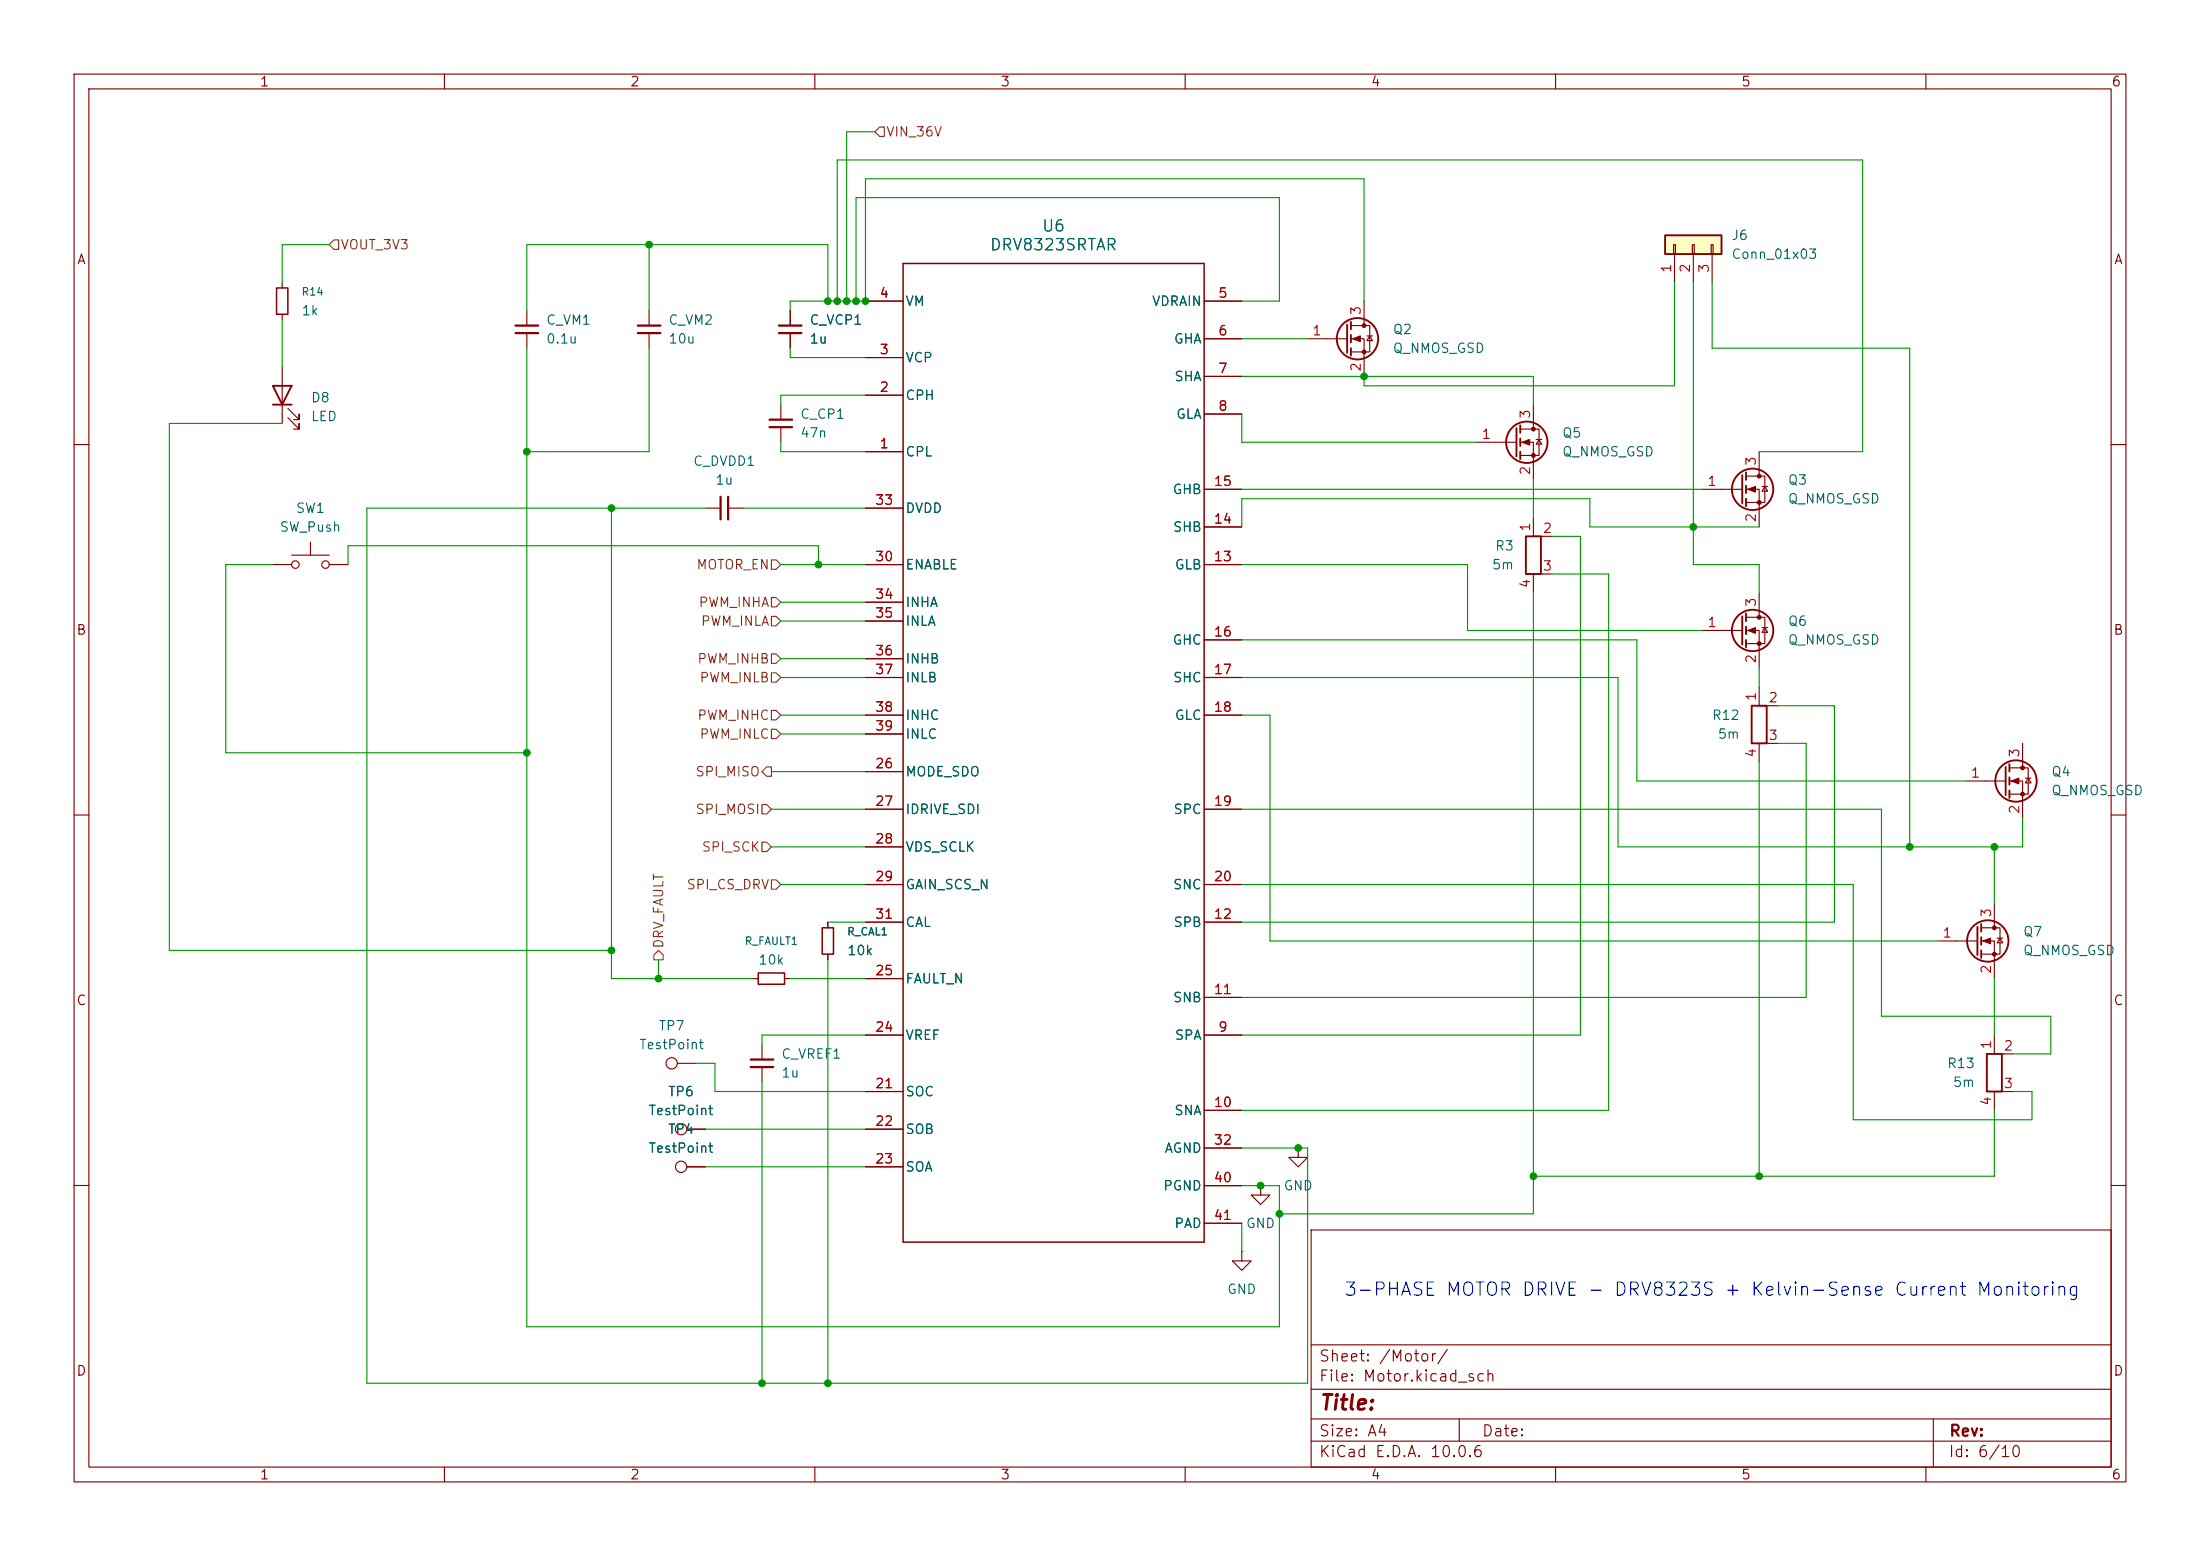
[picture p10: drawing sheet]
<svg xmlns="http://www.w3.org/2000/svg" width="297mm" height="210mm" viewBox="0 0 297 210" stroke-linecap="round" stroke-linejoin="round" font-family="sans-serif">
<g fill="none" stroke="#840000" stroke-width=".15">
<path d="M10 10h277v190h-277zM12 12h273v186h-273zM60 10v2M110 10v2M160 10v2M210 10v2M260 10v2M87.6 41.9v2M87.6 45v2M105.4 54.6v2M105.4 57.7v2M116.8 53.3h5.1"/>
<path d="M116.8 48.3h5.1M116.8 40.6h5.1M162.6 40.6h5M162.6 45.7h5M162.6 50.8h5M162.6 55.9h5M10 60h2M116.8 61h5.1M116.8 76.2h5.1M116.8 68.6h5.1M162.6 76.2h5M162.6 71.1h5"/>
<path d="M162.6 66h5M285 60h2M116.8 91.4h5.1M116.8 96.5h5.1M116.8 81.3h5.1M116.8 83.8h5.1M116.8 88.9h5.1M116.8 99.1h5.1M162.6 86.4h5M162.6 91.4h5M162.6 96.5h5M229.9 85.1h5.3"/>
<path d="M235.7 83.3h2.6v3.6h-2.6M235.7 85.1h1.8v5.1M237.5 80v3.3M237.9 84.7h.7M238.3 84.7l.3 .6h-.7zM10 110h2M116.8 109.2h5.1M116.8 119.4h5.1M116.8 104.1h5.1M116.8 114.3h5.1M162.6 109.2h5M162.6 119.4h5"/>
<path d="M285 110h2M101.6 132.1h.8M105.9 132.1h.8M111.8 124.5v.7M111.8 128.8v.7M116.8 139.7h5.1M116.8 124.5h5.1M116.8 132.1h5.1M162.6 139.7h5M162.6 134.6h5M162.6 124.5h5M116.8 147.3h5.1"/>
<path d="M116.8 152.4h5.1M116.8 157.5h5.1M162.6 149.9h5M162.6 154.9h5M10 160h2M162.6 160h5M162.6 165.1h5M170.2 160v1.3h1.2l-1.2 1.3-1.3-1.3h1.3M170.2 160h.1M177 166h108v32h-108zM285 160h2M60 198v2"/>
<path d="M110 198v2M160 198v2M177 194.5h108M177 191.5h108M177 187.5h108M177 181.5h108M197 191.5v3M210 198v2M260 198v2M261 191.5v6.5"/>
</g>
<path d="M121.9 35.6h40.7v132h-40.7zM102.4 131.3h3.5v1.5h-3.5zM111 125.2h1.5v3.6h-1.5z" fill="none" stroke="#840000" stroke-width=".2"/>
<g fill="none" stroke="#840000" stroke-width=".25">
<path d="M235.2 83.2v3.8M235.7 82.8v1M235.7 84.6v1M235.7 86.4v1"/>
<circle cx="236.6" cy="85.1" r="2.79"/>
</g>
<g fill="#840000" stroke="#840000" stroke-width=".15">
<path d="M236 85.1l1-.4v.8z"/>
<circle cx="237.5" cy="83.3" r=".25"/>
<circle cx="237.5" cy="86.9" r=".25"/>
</g>
<path d="M86.1 43.9h3.1M86.1 45h3.1M103.9 56.6h3M103.9 57.7h3" fill="none" stroke="#840000" stroke-width=".3"/>
<path d="M224.8 31.8h7.6v2.5h-7.6z" fill="#ffffc2"/>
<g fill="none" stroke="#840000" stroke-width=".25">
<path d="M224.8 31.8h7.6v2.5h-7.6zM36.8 52.1h2.6l-1.3 2.5zM36.8 54.6h2.6M181.9 43.8v3.8M182.4 43.4v1.1M182.4 45.2v1M182.4 47v1M204.7 57.8v3.8M205.2 57.4v1M205.2 59.2v1M205.2 61v1M206 72.4h2v5.1h-2z"/>
<path d="M235.2 64.1v3.8M235.7 63.8v1M235.7 65.5v1M235.7 67.3v1M236.5 95.3h2v5h-2zM270.8 103.5v3.8M271.3 103.1v1M271.3 104.9v1M271.3 106.7v1M267 125.1v3.8M267.5 124.7v1M267.5 126.5v1"/>
<path d="M267.5 128.3v1M268.2 142.2h2.1v5.1h-2.1z"/>
<circle cx="183.3" cy="45.7" r="2.79"/>
<circle cx="206.1" cy="59.7" r="2.79"/>
<circle cx="236.6" cy="66" r="2.79"/>
<circle cx="272.2" cy="105.4" r="2.79"/>
<circle cx="268.4" cy="127" r="2.79"/>
</g>
<g fill="none" stroke="#840000" stroke-width=".15">
<path d="M38.1 38.1v.8M225.9 33h.3v1.3h-.3zM226.1 34.3v3.8M228.5 33h.2v1.3h-.2zM228.6 34.3v3.8M231 33h.3v1.3h-.3zM231.1 34.3v3.8M38.1 42.4v.8M38.1 49.5v7.7M38.9 56.4l1.5 1.5v-.7v.7h-.8M38.9 55.1l1.5 1.5v-.7v.7h-.8M71.1 41.9v2"/>
<path d="M71.1 45v2M106.7 41.9v2M106.7 45v2M116.8 53.3h5.1M116.8 48.3h5.1M116.8 40.6h5.1M162.6 45.7h5M162.6 40.6h5M162.6 50.8h5M162.6 55.9h5M176.5 45.7h5.4M182.4 43.9h2.5v3.6h-2.5"/>
<path d="M182.4 45.7h1.7v5.1M184.1 40.6v3.3M184.5 45.3h.8M184.9 45.3l.4 .7h-.8zM199.4 59.7h5.3M205.2 57.9h2.6v3.6h-2.6M205.2 59.7h1.8v5.1M207 54.6v3.3M207.4 59.3h.8M207.8 59.3l.4 .6h-.8zM36.8 76.2h2.6M39.4 74.9h5"/>
<path d="M41.9 73.2v1.7M44.4 76.2h2.6M95.2 68.6h2.1M98.3 68.6h2M116.8 76.2h5.1M116.8 68.6h5.1M116.8 61h5.1M162.6 66h5M162.6 76.2h5M162.6 71.1h5M207 69.9v2.5h2.5M209.5 77.5h-2.5v2.5"/>
<path d="M229.9 66h5.3M235.7 64.3h2.6v3.5h-2.6M235.7 66h1.8v5.1M237.5 61v3.3M237.9 65.7h.7M238.3 65.7l.3 .6h-.7zM116.8 91.4h5.1M116.8 96.5h5.1M116.8 81.3h5.1M116.8 83.8h5.1M116.8 88.9h5.1M116.8 99.1h5.1"/>
<path d="M162.6 86.4h5M162.6 91.4h5M162.6 96.5h5M237.5 92.7v2.6h2.5M116.8 109.2h5.1M116.8 119.4h5.1M116.8 104.1h5.1M116.8 114.3h5.1M162.6 109.2h5M162.6 119.4h5M240 100.3h-2.5v2.6M265.4 105.4h5.4"/>
<path d="M271.3 103.6h2.5v3.6h-2.5M271.3 105.4h1.7v5.1M273 100.3v3.3M273.4 105h.8M273.8 105l.4 .7h-.8zM111.8 124.5v.7M111.8 128.8v.7M116.8 139.7h5.1M116.8 124.5h5.1M116.8 132.1h5.1M162.6 139.7h5M162.6 134.6h5"/>
<path d="M162.6 124.5h5M261.6 127h5.4M267.5 125.2h2.5v3.6h-2.5M267.5 127h1.7v5.1M269.2 139.7v2.5h2.6M269.2 121.9v3.3M269.6 126.6h.8M270 126.6l.4 .7h-.8zM91.4 143.5h2.6M92.7 157.5h2.5M92.7 152.4h2.5M102.9 141v2"/>
<path d="M102.9 144v2.1M116.8 157.5h5.1M116.8 152.4h5.1M116.8 147.3h5.1M162.6 149.9h5M162.6 154.9h5M175.3 154.9v1.3h1.2l-1.2 1.3-1.3-1.3h1.3M175.3 154.9h.1M271.8 147.3h-2.6v2.6M162.6 160h5M162.6 165.1h5M167.6 168.9v1.3h1.3l-1.3 1.3-1.2-1.3h1.2"/>
<path d="M167.6 168.9h.1"/>
<circle cx="39.9" cy="76.2" r=".51"/>
<circle cx="43.9" cy="76.2" r=".51"/>
<circle cx="90.7" cy="143.5" r=".76"/>
<circle cx="91.9" cy="152.4" r=".76"/>
<circle cx="91.9" cy="157.5" r=".76"/>
</g>
<g fill="#840000" stroke="#840000" stroke-width=".15">
<path d="M205.5 59.7l1-.4v.8z"/>
<path d="M236 66l1-.3v.7z"/>
<path d="M271.5 105.4l1-.4v.8z"/>
<path d="M267.7 127l1-.4v.8z"/>
<path d="M182.6 45.7l1-.4v.8z"/>
<circle cx="207" cy="57.9" r=".25"/>
<circle cx="207" cy="61.5" r=".25"/>
<circle cx="237.5" cy="64.3" r=".25"/>
<circle cx="237.5" cy="67.8" r=".25"/>
<circle cx="273" cy="103.6" r=".25"/>
<circle cx="273" cy="107.2" r=".25"/>
<circle cx="269.2" cy="125.2" r=".25"/>
<circle cx="269.2" cy="128.8" r=".25"/>
<circle cx="184.1" cy="43.9" r=".25"/>
<circle cx="184.1" cy="47.5" r=".25"/>
</g>
<path d="M37.3 38.9h1.6v3.5h-1.6z" fill="none" stroke="#840000" stroke-width=".2"/>
<path d="M69.6 43.9h3M69.6 45h3M105.2 43.9h3M105.2 45h3M97.3 67.1v3M98.3 67.1v3M101.3 143h3.1M101.3 144h3.1" fill="none" stroke="#840000" stroke-width=".3"/>
<g fill="none" stroke="#725600" stroke-width=".15">
<path d="M118.1 17.8l.6-.7h.7v1.3h-.7zM44.4 33l.7-.6h.6v1.3h-.6zM104.1 75.6h.7l.6 .6-.6 .6h-.7zM104.1 95.9h.7l.6 .6-.6 .7h-.7zM104.1 98.4h.7l.6 .7-.6 .6h-.7zM104.1 80.6h.7l.6 .7-.6 .6h-.7zM104.1 83.2h.7l.6 .6-.6 .7h-.7zM104.1 90.8h.7l.6 .6-.6 .7h-.7zM104.1 88.3h.7l.6 .6-.6 .6h-.7zM102.9 108.6h.6l.6 .6-.6 .7h-.6zM102.9 113.7h.6l.6 .6-.6 .6h-.6zM103.5 103.5h.6v1.3h-.6l-.6-.7z"/>
<path d="M104.1 118.7h.7l.6 .7-.6 .6h-.7zM88.9 128.3l.6 .6v.6h-1.2v-.6z"/>
</g>
<g fill="none" stroke="#009600" stroke-width=".15">
<path d="M118.1 17.8h-3.8v22.8M44.4 33h-6.3v5.1M87.6 33v8.9M226.1 38.1v14h-42v-1.3M228.6 38.1v38.1h8.9v3.8M231.1 38.1v8.9h26.7v67.3M38.1 43.2v6.3M38.1 57.2h-15.2v71.1h59.6M71.1 47v132.1h101.6v-19.1h-5.1M87.6 47v14h-16.5M105.4 59.7v1.3h11.4M106.7 47v1.3h10.1"/>
<path d="M111.8 40.6v-7.6h-40.7v8.9M113 40.6v-19h138.5v39.4h-14M115.6 40.6v-13.9h57.1v13.9h-5.1M116.8 53.3h-11.4v1.3M167.6 55.9v3.8h31.8M167.6 50.8h39.4v3.8M167.6 45.7h8.9M184.1 40.6v-16.5h-67.3v16.5h-10.1v1.3M36.8 76.2h-6.3v25.4h40.6M47 76.2v-2.5h63.5v2.5M82.5 68.6v63.5h19.1M95.2 68.6h-45.7v118.1h127v-31.8h-8.9"/>
<path d="M100.3 68.6h16.5M105.4 76.2h11.4M167.6 76.2h30.5v8.9h31.8M167.6 71.1v-3.8h47v3.8h22.9M167.6 66h62.3M207 64.8v5.1M209.5 72.4h3.9v67.3h-45.8M209.5 77.5h7.7v72.4h-49.6M105.4 91.4h11.4M105.4 88.9h11.4M105.4 83.8h11.4M105.4 96.5h11.4"/>
<path d="M105.4 99.1h11.4M105.4 81.3h11.4M167.6 91.4h50.8v22.9h54.6v-3.8M167.6 96.5h3.8v30.5h90.2M167.6 86.4h53.4v19h44.4M207 80v83.8h-34.3M237.5 90.2v2.5M240 95.3h7.6v29.2h-80M104.1 114.3h12.7M104.1 109.2h12.7M104.1 104.1h12.7M105.4 119.4h11.4"/>
<path d="M167.6 109.2h86.4v28h22.9v5h-5.1M167.6 119.4h82.6v31.7h24.1v-3.8h-2.5M237.5 102.9v55.9M240 100.3h3.8v34.3h-76.2M269.2 114.3v7.6M88.9 129.5v2.6M106.7 132.1h10.1M111.8 124.5h5M111.8 129.5v57.2M116.8 139.7h-13.9v1.3M269.2 132.1v7.6M94 143.5h2.5v3.8h20.3"/>
<path d="M95.2 152.4h21.6M95.2 157.5h21.6M102.9 146.1v40.6M269.2 149.9v8.9h-62.2M167.6 165.1v3.8"/>
</g>
<g fill="#009600" stroke="#009600" stroke-width=".14">
<circle cx="269.2" cy="114.3" r=".46"/>
<circle cx="257.8" cy="114.3" r=".46"/>
<circle cx="228.6" cy="71.1" r=".46"/>
<circle cx="184.1" cy="50.8" r=".46"/>
<circle cx="207" cy="158.8" r=".46"/>
<circle cx="237.5" cy="158.8" r=".46"/>
<circle cx="170.2" cy="160" r=".46"/>
<circle cx="175.3" cy="154.9" r=".46"/>
<circle cx="87.6" cy="33" r=".46"/>
<circle cx="111.8" cy="40.6" r=".46"/>
<circle cx="114.3" cy="40.6" r=".46"/>
<circle cx="115.6" cy="40.6" r=".46"/>
<circle cx="113" cy="40.6" r=".46"/>
<circle cx="116.8" cy="40.6" r=".46"/>
<circle cx="110.5" cy="76.2" r=".46"/>
<circle cx="172.7" cy="163.8" r=".46"/>
<circle cx="111.8" cy="186.7" r=".46"/>
<circle cx="102.9" cy="186.7" r=".46"/>
<circle cx="88.9" cy="132.1" r=".46"/>
<circle cx="71.1" cy="61" r=".46"/>
<circle cx="71.1" cy="101.6" r=".46"/>
<circle cx="82.5" cy="128.3" r=".46"/>
<circle cx="82.5" cy="68.6" r=".46"/>
</g>
<text font-size="2" fill="#840000" x="178" y="190.8">Title:</text>
<text font-size="1.8" fill="#0000c2" x="181.3" y="175.3">3-PHASE MOTOR DRIVE - DRV8323S + Kelvin-Sense Current Monitoring</text>
<g font-size="1.5" fill="#006464">
<text x="133.5" y="34.2">DRV8323SRTAR</text>
<text x="140.6" y="31.6">U6</text>
</g>
<g font-size="1.5" fill="#840000">
<text x="178" y="184.1">Sheet: /Motor/</text>
<text x="178" y="186.8">File: Motor.kicad_sch</text>
<text x="178" y="197">KiCad E.D.A. 10.0.6</text>
<text x="178" y="194.2">Size: A4</text>
<text x="200" y="194.2">Date:</text>
<text x="263" y="197">Id: 6/10</text>
<text x="263" y="194.2">Rev:</text>
</g>
<g font-size="1.3" fill="#840000">
<text x="35" y="12">1</text>
<text x="85" y="12">2</text>
<text x="135" y="12">3</text>
<text x="185" y="12">4</text>
<text x="235" y="12">5</text>
<text x="285" y="12">6</text>
<text x="10.3" y="36">A</text>
<text x="285.3" y="36">A</text>
<text x="10.2" y="86">B</text>
<text x="285.2" y="86">B</text>
<text x="10.2" y="136">C</text>
<text x="285.2" y="136">C</text>
<text x="10.2" y="186">D</text>
<text x="285.2" y="186">D</text>
<text x="35" y="200">1</text>
<text x="85" y="200">2</text>
<text x="135" y="200">3</text>
<text x="185" y="200">4</text>
<text x="235" y="200">5</text>
<text x="285" y="200">6</text>
</g>
<g font-size="1.3" fill="#725600">
<text x="119.5" y="18.7">VIN_36V</text>
<text x="45.9" y="34">VOUT_3V3</text>
<text x="93.9" y="77.2">MOTOR_EN</text>
<text x="94.2" y="82.2">PWM_INHA</text>
<text x="94" y="89.9">PWM_INHB</text>
<text x="94.5" y="84.8">PWM_INLA</text>
<text x="94.3" y="92.4">PWM_INLB</text>
<text x="94" y="97.5">PWM_INHC</text>
<text x="94.3" y="100">PWM_INLC</text>
<text x="93.8" y="105.1">SPI_MISO</text>
<text x="93.8" y="110.2">SPI_MOSI</text>
<text x="94.7" y="115.3">SPI_SCK</text>
<text x="92.6" y="120.3">SPI_CS_DRV</text>
<text x="89.9" y="128.1" transform="rotate(-90 89.9 128.1)">DRV_FAULT</text>
</g>
<g font-size="1.3" fill="#006464">
<text x="233.7" y="32.7">J6</text>
<text x="233.7" y="35.3">Conn_01x03</text>
<text x="122.1" y="41.6">VM</text>
<text x="155.4" y="41.6">VDRAIN</text>
<text x="40.6" y="42.9">1k</text>
<text x="73.6" y="44.1">C_VM1</text>
<text x="73.6" y="46.7">0.1u</text>
<text x="90.2" y="44.1">C_VM2</text>
<text x="90.2" y="46.7">10u</text>
<text x="109.2" y="44.1">C_VCP1</text>
<text x="109.2" y="46.7">1u</text>
<text x="158.4" y="46.7">GHA</text>
<text x="187.9" y="45.4">Q2</text>
<text x="187.9" y="48">Q_NMOS_GSD</text>
<text x="122.1" y="49.2">VCP</text>
<text x="158.5" y="51.8">SHA</text>
<text x="41.9" y="54.6">D8</text>
<text x="41.9" y="57.2">LED</text>
<text x="107.9" y="56.8">C_CP1</text>
<text x="107.9" y="59.4">47n</text>
<text x="122.1" y="54.3">CPH</text>
<text x="158.7" y="56.8">GLA</text>
<text x="210.8" y="59.4">Q5</text>
<text x="93.5" y="63.2">C_DVDD1</text>
<text x="96.5" y="65.7">1u</text>
<text x="122.1" y="61.9">CPL</text>
<text x="210.8" y="61.9">Q_NMOS_GSD</text>
<text x="241.3" y="65.7">Q3</text>
<text x="39.8" y="69.5">SW1</text>
<text x="122.1" y="69.5">DVDD</text>
<text x="158.2" y="67">GHB</text>
<text x="241.3" y="68.3">Q_NMOS_GSD</text>
<text x="37.7" y="72.1">SW_Push</text>
<text x="122.1" y="77.2">ENABLE</text>
<text x="158.3" y="72.1">SHB</text>
<text x="158.5" y="77.2">GLB</text>
<text x="201.3" y="77.2">5m</text>
<text x="201.8" y="74.6">R3</text>
<text x="122.1" y="82.2">INHA</text>
<text x="122.1" y="84.8">INLA</text>
<text x="122.1" y="89.9">INHB</text>
<text x="158.2" y="87.3">GHC</text>
<text x="241.3" y="84.8">Q6</text>
<text x="241.3" y="87.3">Q_NMOS_GSD</text>
<text x="122.1" y="92.4">INLB</text>
<text x="158.3" y="92.4">SHC</text>
<text x="122.1" y="97.5">INHC</text>
<text x="122.1" y="100">INLC</text>
<text x="158.5" y="97.5">GLC</text>
<text x="231" y="97.5">R12</text>
<text x="231.8" y="100">5m</text>
<text x="122.1" y="105.1">MODE_SDO</text>
<text x="276.8" y="105.1">Q4</text>
<text x="276.8" y="107.6">Q_NMOS_GSD</text>
<text x="122.1" y="110.2">IDRIVE_SDI</text>
<text x="158.3" y="110.2">SPC</text>
<text x="122.1" y="115.3">VDS_SCLK</text>
<text x="122.1" y="120.3">GAIN_SCS_N</text>
<text x="122.1" y="125.4">CAL</text>
<text x="158.3" y="120.3">SNC</text>
<text x="158.3" y="125.4">SPB</text>
<text x="102.3" y="130.5">10k</text>
<text x="114.3" y="129.2">10k</text>
<text x="273" y="126.7">Q7</text>
<text x="273" y="129.2">Q_NMOS_GSD</text>
<text x="122.1" y="133">FAULT_N</text>
<text x="158.3" y="135.6">SNB</text>
<text x="86.2" y="141.9">TestPoint</text>
<text x="88.8" y="139.4">TP7</text>
<text x="105.4" y="143.2">C_VREF1</text>
<text x="122.1" y="140.7">VREF</text>
<text x="158.5" y="140.7">SPA</text>
<text x="90.1" y="148.3">TP6</text>
<text x="105.4" y="145.7">1u</text>
<text x="122.1" y="148.3">SOC</text>
<text x="262.8" y="144.5">R13</text>
<text x="263.6" y="147">5m</text>
<text x="87.5" y="155.9">TestPoint</text>
<text x="87.5" y="150.8">TestPoint</text>
<text x="90.1" y="153.4">TP4</text>
<text x="122.1" y="153.4">SOB</text>
<text x="157.1" y="155.9">AGND</text>
<text x="158.5" y="150.8">SNA</text>
<text x="122.1" y="158.4">SOA</text>
<text x="156.9" y="161">PGND</text>
<text x="173.2" y="161">GND</text>
<text x="158.5" y="166.1">PAD</text>
<text x="168.1" y="166.1">GND</text>
<text x="165.6" y="175">GND</text>
</g>
<g font-size="1.3" fill="#a90000">
<text x="118.6" y="40.5">4</text>
<text x="164.4" y="40.5">5</text>
<text x="225.9" y="36.9" transform="rotate(-90 225.9 36.9)">1</text>
<text x="228.5" y="36.9" transform="rotate(-90 228.5 36.9)">2</text>
<text x="231" y="36.9" transform="rotate(-90 231 36.9)">3</text>
<text x="164.4" y="45.6">6</text>
<text x="177.1" y="45.6">1</text>
<text x="184" y="42.6" transform="rotate(-90 184 42.6)">3</text>
<text x="118.6" y="53.2">2</text>
<text x="118.6" y="48.1">3</text>
<text x="164.4" y="50.7">7</text>
<text x="184" y="50.3" transform="rotate(-90 184 50.3)">2</text>
<text x="164.4" y="55.7">8</text>
<text x="199.9" y="59.6">1</text>
<text x="206.9" y="56.6" transform="rotate(-90 206.9 56.6)">3</text>
<text x="118.6" y="60.8">1</text>
<text x="163.8" y="65.9">15</text>
<text x="206.9" y="64.2" transform="rotate(-90 206.9 64.2)">2</text>
<text x="230.4" y="65.9">1</text>
<text x="237.4" y="63" transform="rotate(-90 237.4 63)">3</text>
<text x="118" y="68.4">33</text>
<text x="163.8" y="71">14</text>
<text x="206.9" y="71.9" transform="rotate(-90 206.9 71.9)">1</text>
<text x="237.4" y="70.6" transform="rotate(-90 237.4 70.6)">2</text>
<text x="118" y="76.1">30</text>
<text x="163.8" y="76.1">13</text>
<text x="208.2" y="72.3">2</text>
<text x="208.2" y="77.3">3</text>
<text x="118" y="81.1">34</text>
<text x="118" y="83.7">35</text>
<text x="206.9" y="79.5" transform="rotate(-90 206.9 79.5)">4</text>
<text x="237.4" y="82" transform="rotate(-90 237.4 82)">3</text>
<text x="118" y="88.8">36</text>
<text x="163.8" y="86.2">16</text>
<text x="230.4" y="85">1</text>
<text x="237.4" y="89.6" transform="rotate(-90 237.4 89.6)">2</text>
<text x="118" y="91.3">37</text>
<text x="163.8" y="91.3">17</text>
<text x="237.4" y="94.7" transform="rotate(-90 237.4 94.7)">1</text>
<text x="238.7" y="95.1">2</text>
<text x="118" y="96.4">38</text>
<text x="118" y="98.9">39</text>
<text x="163.8" y="96.4">18</text>
<text x="238.7" y="100.2">3</text>
<text x="118" y="104">26</text>
<text x="237.4" y="102.3" transform="rotate(-90 237.4 102.3)">4</text>
<text x="266" y="105.3">1</text>
<text x="272.9" y="102.3" transform="rotate(-90 272.9 102.3)">3</text>
<text x="118" y="109.1">27</text>
<text x="163.8" y="109.1">19</text>
<text x="272.9" y="110" transform="rotate(-90 272.9 110)">2</text>
<text x="118" y="114.2">28</text>
<text x="118" y="119.2">29</text>
<text x="163.8" y="119.2">20</text>
<text x="118" y="124.3">31</text>
<text x="163.8" y="124.3">12</text>
<text x="269.1" y="123.9" transform="rotate(-90 269.1 123.9)">3</text>
<text x="118" y="131.9">25</text>
<text x="262.2" y="126.9">1</text>
<text x="269.1" y="131.5" transform="rotate(-90 269.1 131.5)">2</text>
<text x="163.8" y="134.5">11</text>
<text x="118" y="139.6">24</text>
<text x="164.4" y="139.6">9</text>
<text x="269.1" y="141.7" transform="rotate(-90 269.1 141.7)">1</text>
<text x="270.4" y="142.1">2</text>
<text x="118" y="147.2">21</text>
<text x="163.8" y="149.7">10</text>
<text x="269.1" y="149.3" transform="rotate(-90 269.1 149.3)">4</text>
<text x="270.4" y="147.2">3</text>
<text x="118" y="152.3">22</text>
<text x="163.8" y="154.8">32</text>
<text x="118" y="157.3">23</text>
<text x="163.8" y="159.9">40</text>
<text x="163.8" y="165">41</text>
</g>
<g font-size="1" fill="#006464">
<text x="40.6" y="40.1">R14</text>
<text x="100.5" y="127.8">R_FAULT1</text>
<text x="114.3" y="126.5">R_CAL1</text>
</g>
</svg>
